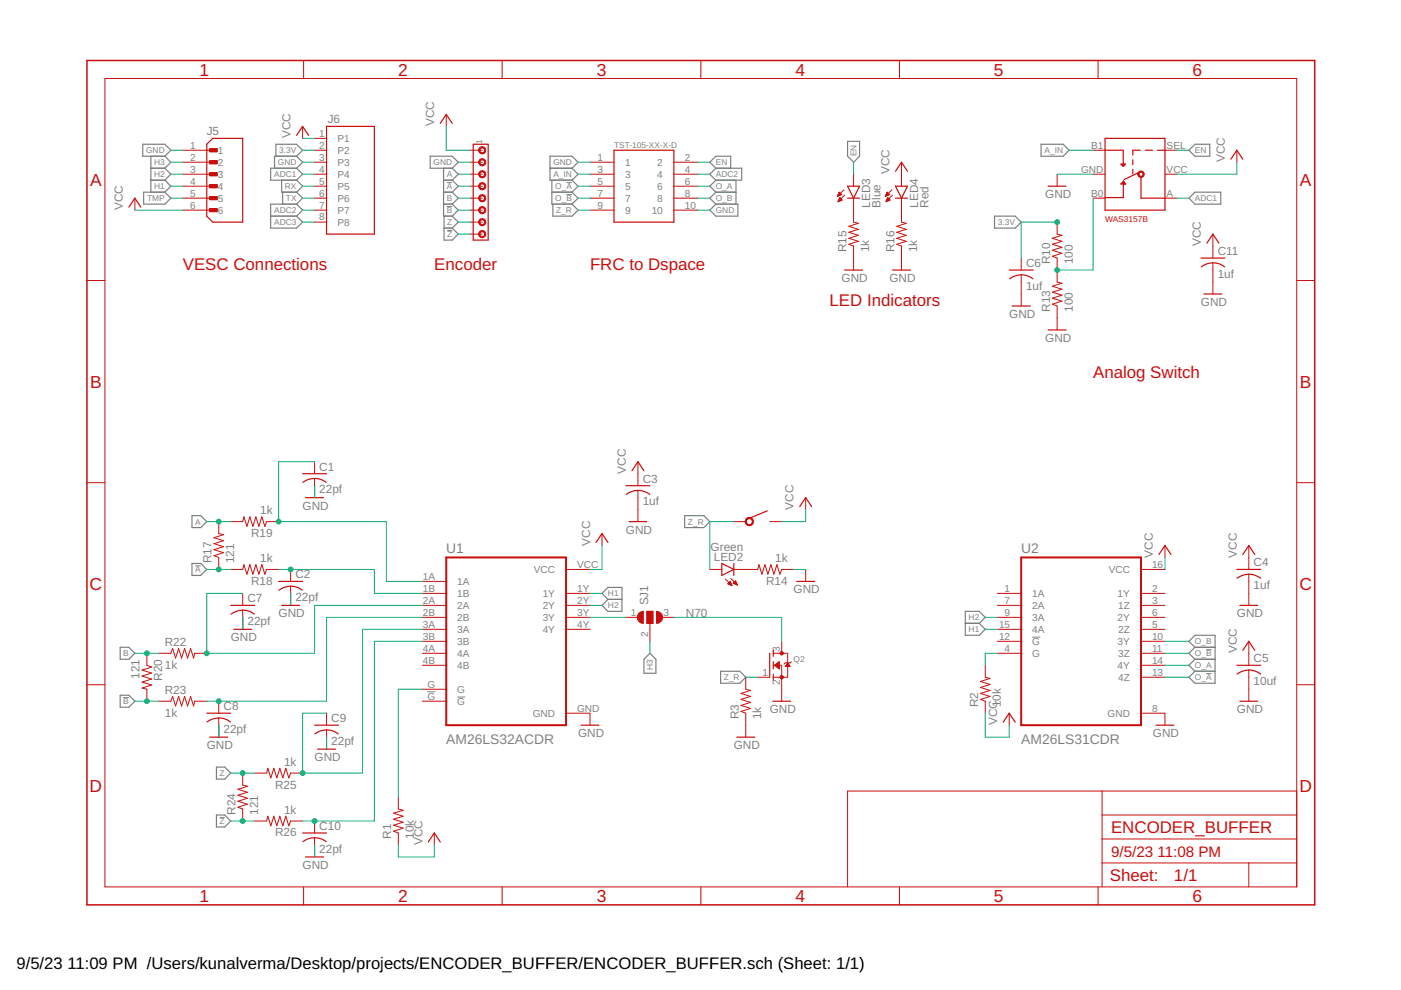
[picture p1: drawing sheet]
<svg xmlns="http://www.w3.org/2000/svg" width="297mm" height="210mm" viewBox="0 0 297 210" stroke-linecap="round" stroke-linejoin="round" font-family="sans-serif">
<g fill="none" stroke="#808080" stroke-width=".21">
<path d="M94.7 38.7h1.2M120.1 38.7h1.2M94.7 43.8h1.2M94.8 48.9h1.1M120.1 41.3h1.2M41.4 120h1.2M218.9 135.1h1.6M255.7 137.8h1.2M26.1 147.9h1.2M90.6 146.7h1.7M97 147.8h1.6M255.7 142.8h1.2"/>
<path d="M46.6 173.3h1"/>
</g>
<g fill="none" stroke="#808080" stroke-width=".25">
<path d="M30.3 30.6h4.6l1.3 1.3-1.3 1.2h-4.6zM32 38.2h2.9M32 35.7h2.9M32 33.1v7.6M34.9 33.1l1.3 1.3-1.3 1.3M34.9 35.7l1.3 1.2-1.3 1.3M34.9 38.2l1.3 1.3-1.3 1.2M58.5 33.1v-2.5h4.4l1.3 1.3-1.3 1.2M59.7 38.2v2.5h3.2M62.9 35.7h-5.5v2.5h5.5M62.9 33.1l1.3 1.3-1.3 1.3M62.9 33.1h-4.7v2.6"/>
<path d="M62.9 35.7l1.3 1.2-1.3 1.3M62.9 38.2l1.3 1.3-1.3 1.2M91.2 33.1h4.7l1.3 1.3-1.3 1.3h-4.7zM94 38.2h1.9M94 35.7v10.1h1.9M95.9 38.2l1.3 1.3-1.3 1.2M95.9 35.7l1.3 1.2-1.3 1.3M116.6 35.7h4.7M117 38.2v5.1h4.3M121.3 35.7l1.3-1.3-1.3-1.3h-4.7v5.1h4.7M121.3 38.2l1.3 1.3-1.3 1.2M121.3 35.7l1.3 1.2-1.3 1.3"/>
<path d="M151.8 35.7h5.4v2.5h-5.4M151.8 35.7l-1.3-1.3 1.3-1.3h3.1v2.6M151.8 38.2l-1.3 1.3 1.3 1.2M151.8 35.7l-1.3 1.2 1.3 1.3M156 38.2v5.1M179.7 30h2.5v3.1l-1.2 1.3-1.3-1.3zM220.7 30.6h4.7l1.3 1.3-1.3 1.2h-4.7zM252.1 31.9l1.2-1.3h3.2v2.5h-3.2zM30.5 40.7h4.4l1.3 1.3-1.3 1.3h-4.4zM57.4 45.8h5.5M59.9 40.7v2.6M62.9 43.3h-5.5v5.1h5.5l1.3-1.3-1.3-1.3"/>
<path d="M62.9 40.7l1.3 1.3-1.3 1.3M62.9 43.3l1.3 1.3-1.3 1.2M94 40.7h1.9M94 43.3h1.9M94.1 48.4h1.8M94.1 45.8v5.1h1.8l1.3-1.3-1.3-1.2M95.9 45.8l1.3 1.3-1.3 1.3M95.9 40.7l1.3 1.3-1.3 1.3M95.9 43.3l1.3 1.3-1.3 1.2M117 40.7h4.3M117.2 43.3v2.5h4.1l1.3-1.2-1.3-1.3M121.3 40.7l1.3 1.3-1.3 1.3"/>
<path d="M150.5 44.6l1.3-1.3h4.6v2.5h-4.6zM151.8 40.7h4.2M151.8 40.7l-1.3 1.3 1.3 1.3M210.9 45.8h4.3l1.3 1.3-1.3 1.3h-4.3zM253.3 40.7h5.5v2.6h-5.5l-1.2-1.3zM40.7 119.5h1.9l1.2 1.2-1.2 1.3h-1.9zM40.7 109.3h1.9l1.2 1.3-1.2 1.3h-1.9zM145.2 109.3h4l1.3 1.3-1.3 1.3h-4zM25.5 137.2h1.8l1.3 1.3-1.3 1.3h-1.8zM127.6 125.8l1.3-1.3h3v5.1h-3l-1.3-1.2 1.3-1.3zM128.9 127.1h3M137.8 138.5l1.3 1.3v2.9h-2.6v-2.9z"/>
<path d="M204.7 129.6h2.9l1.3 1.3-1.3 1.3 1.3 1.2-1.3 1.3h-2.9zM204.7 132.2h2.9M253.3 139.8h4.3M253.3 137.2h4.3M253.3 139.8l-1.2 1.3 1.2 1.2M253.3 137.2l-1.2-1.2 1.2-1.3h4.3v10.2h-4.3l-1.2-1.3 1.2-1.3M253.3 137.2l-1.2 1.3 1.2 1.3M25.5 147.4h1.8l1.3 1.3-1.3 1.2h-1.8zM152.8 142.3h4l1.3 1.3-1.3 1.3h-4zM253.3 142.3h4.3M45.9 162.6h1.7l1.3 1.3-1.3 1.3h-1.7zM45.9 172.8h1.7l1.3 1.3-1.3 1.2h-1.7z"/>
</g>
<path d="M94.6 118.2h25.4v35.6h-25.4zM216.5 118.2h25.4v35.6h-25.4z" fill="none" stroke="#c90d0c" stroke-width=".42"/>
<g fill="none" stroke="#c90d0c" stroke-width=".21">
<path d="M22.2 16.6h252.7v171.4h-252.7zM64.4 12.8v3.8M106.5 12.8v3.8M148.6 12.8v3.8M190.7 12.8v3.8M232.8 12.8v3.8M38.8 31.9h5M38.8 34.4h5M38.8 36.9h5M38.8 39.5h5M64.2 26.8v2.5M66.7 31.9h2.5"/>
<path d="M66.7 34.4h2.5M66.7 36.9h2.5M66.7 39.5h2.5M66.7 29.3h2.5M94.6 24.3v2.5M99.7 31.9h2.5M99.7 34.4h2.5M99.7 36.9h2.5M99.7 39.5h2.5M125.1 34.4h5.1M125.1 36.9h5.1M125.1 39.5h5.1"/>
<path d="M142.9 34.4h5.1M142.9 36.9h5.1M142.9 39.5h5.1M181 36.9v2.6M191.1 34.4v5.1M224.1 36.9v2.6M231.8 31.9h2.5M231.8 36.9h2.5M247 31.9h2.5M247 36.9h2.5M262.2 31.9v2.5M18.4 59.5h3.8"/>
<path d="M28.6 42v2.6M38.8 42h5M38.8 44.6h5M66.7 42h2.5M66.7 44.6h2.5M66.7 47.1h2.5M99.7 42h2.5M99.7 44.6h2.5M99.7 47.1h2.5M99.7 49.6h2.5M125.1 42h5.1M125.1 44.6h5.1"/>
<path d="M142.9 42h5.1M142.9 44.6h5.1M177.6 41.6h.1M177.6 41.5h.3M177.7 41.3h.5M177.7 41.2h.7M177.7 42.7h.2M177.8 42.5h.4M177.8 41.1h.5M177.8 41h.3M177.8 42.4h.7M177.9 40.9h.1"/>
<path d="M177.9 42.3h.6M177.9 42.2h.4M178 42.1h.2M178 42h.1M178.1 41.9l.5 .5-.9 .4zM178.4 41.3l-.5-.6-.4 .9M178.4 41.3l-.9 .3M178.9 40.2l-1.4 1.4M179.1 41.4l-1.4 1.4M181 42v5.1l1 .2-2 .7 2 .6-2 .7 2 .6-2 .6 2 .7-2 .6 1 .4v5.1M187.7 41.6h.1M187.8 41.5h.3"/>
<path d="M187.8 41.3h.6M187.9 41.2h.7M187.9 42.7h.2M187.9 42.5h.5M187.9 41.1h.5M188 41h.3M188 42.4h.7M188 40.9h.2M188 42.3h.6M188.1 42.2h.4M188.1 40.7l.5 .6-.9 .3zM188.1 42.1h.3"/>
<path d="M188.2 42h.1M188.2 41.9l.5 .5-.9 .4zM189.1 40.2l-1.4 1.4M189.2 41.4l-1.4 1.4M191.1 42v5.1l1.1 .2-2.1 .7 2.1 .6-2.1 .7 2.1 .6-2.1 .6 2.1 .7-2.1 .6 1 .4v5.1M216.5 54.7v2.6M216.5 58.3v6.6M224.1 47.1v2.5l1 .3-2 .6 2 .7-2 .6 2 .6-2 .7 2 .6-2 .6 1 .4v5.1l1 .2-2 .7 2 .6-2 .7 2 .6-2 .6 2 .7-2 .6 1 .4v5.1M231.8 42h2.5M247 42h2.5M257.2 49.6v5.1M257.2 55.7v6.6"/>
<path d="M274.9 59.5h3.8M66.7 97.9v2.5M135.3 97.9v5.1M18.4 102.3h3.8M46.4 110.6v2.5l1 .3-2 .6 2 .6-2 .7 2 .6-2 .6 2 .7-2 .6 1 .4v2.5M48.9 110.6h2.6l.2-1 .6 2 .7-2 .6 2 .7-2 .6 2 .6-2 .7 2 .3-1h2.6M66.7 101.5v4M127.6 113.1v2.6M135.3 104v6.6M155.6 110.6h2.5M163.2 110.6h2.5M170.8 105.5v2.6"/>
<path d="M247 115.7v2.5M264.8 115.7v5M274.9 102.3h3.8M31.1 138.5v2.6l1.1 .3-2.1 .7 2.1 .6-2.1 .6 2.1 .7-2.1 .6 2.1 .6-2.1 .7 1 .2v2.6M33.7 138.5h2.5l.4-1 .6 2 .7-2 .6 2 .6-2 .7 2 .6-2 .6 2 .3-1h2.5M48.9 120.7h2.6l.2-1 .6 2.1 .7-2.1 .6 2.1 .7-2.1 .6 2.1 .6-2.1 .7 2.1 .3-1.1h2.6M51.5 125.8v2.6M51.5 129.4v4M61.6 120.7v2.6M61.6 124.3v4.1M89.5 123.3h5.1M89.5 125.8h5.1"/>
<path d="M89.5 128.4h5.1M89.5 130.9h5.1M89.5 133.4h5.1M89.5 136h5.1M89.5 138.5h5.1M120 120.7h5.1M120 125.8h5.1M120 128.4h5.1M120 130.9h5.1M120 133.4h5.1M132.7 130.9h2.6M137.2 129.6h1.2v2.6h-1.2z"/>
<path d="M137.8 132.2v3.8M140.3 130.9h2.6M150.5 120.7h2.5M153.8 122.8l1.4 1.4M154.3 123.8l.5-.5 .4 .9zM154.4 123.7h.6M154.4 123.8h.6M154.5 123.6h.4M154.6 123.5h.3M154.7 124h.4M154.7 123.4h.1M154.9 122.6l1.4 1.4"/>
<path d="M155 124.1h.2M155.4 123.7l.6-.6 .3 .9zM155.5 123.6h.6M155.6 120.7h5.1l.2-1 .6 2.1 .7-2.1 .6 2.1 .6-2.1 .7 2.1 .6-2.1 .7 2.1 .3-1.1h2.6M155.6 123.7h.6M155.6 123.5h.5M155.7 123.4h.3M155.9 123.8h.4M155.9 123.2h.1M156.1 124h.2M164 138.5h3v5.1h-3M165.7 136v2.5"/>
<path d="M170.8 120.7v2.6M211.4 125.8h5.1M211.4 128.4h5.1M211.4 130.9h5.1M211.4 133.4h5.1M211.4 136h5.1M211.4 138.5h5.1M241.9 120.7h5.1M241.9 125.8h5.1M241.9 128.4h5.1M241.9 130.9h5.1M241.9 133.4h5.1"/>
<path d="M241.9 136h5.1M241.9 138.5h5.1M264.8 121.8v6.6M264.8 136v5.1M18.4 145.2h3.8M33.7 148.7h2.5l.4-1 .6 2 .7-2 .6 2 .6-2 .7 2 .6-2 .6 2 .3-1h2.5M46.4 148.7v2.5M46.4 152.2v4.1M69.2 151.2v2.6M69.2 154.8v4M89.5 148.7h5.1M89.5 146.1h5.1"/>
<path d="M89.5 141.1h5.1M120 151.2h5.1v2.6M158.1 143.6v2.5l1 .3-2 .6 2 .7-2 .6 2 .6-2 .7 2 .6-2 .6 1 .4v5.1M160.7 143.6h2.5M164 141.1h1.7v7.6M164.2 141.1l1-.8v1.5zM164.3 141.1h.9M164.3 141h.9M164.4 141.2h.8M164.5 140.8h.7M164.6 141.3h.6M164.7 140.7h.5"/>
<path d="M164.7 141.5h.5M164.8 140.6h.4M164.9 141.6h.3M165 140.5h.2M165.1 141.7h.1M165.1 140.4h.1M165.2 141.8h.1M166.6 141.2h.8M166.6 141.1h.8M166.7 141h.6M166.8 140.8h.4M166.9 140.7h.2"/>
<path d="M167 140.6h.1M167 140.5l.5 .8h-1zM167.8 140.3l-.3 .2h-1l-.3 .3M208.9 141.1v2.5l1 .2-2 .7 2 .6-2 .7 2 .6-2 .6 2 .7-2 .6 1 .4v2.5M214 151.2v2.6M241.9 151.2h5.1v2.6M241.9 141.1h5.1M241.9 143.6h5.1M264.8 142.1v6.6M274.9 145.2h3.8M51.5 163.9v2.6l1 .2-2.1 .6 2.1 .7-2.1 .6 2.1 .6-2.1 .7 2.1 .6-2.1 .7 1.1 .3v2.6M54 163.9h2.5l.3-1 .6 2 .7-2 .6 2 .6-2 .7 2 .6-2 .6 2 .4-1h2.6"/>
<path d="M54 174.1h2.5l.3-1 .6 2 .7-2 .6 2 .6-2 .7 2 .6-2 .6 2 .4-1h2.6M66.7 174.1v2.5M66.7 177.6v4.1M84.5 169v2.5l1 .3-2.1 .6 2.1 .7-2.1 .6 2.1 .6-2.1 .7 2.1 .6-2.1 .6 1.1 .4v2.6M92.1 176.6v2.6M233.7 167.7v20.3M233.7 177.9h41.2M233.7 172.8h41.2M274.9 167.7h-95.2v20.3M64.4 188v3.9M106.5 188v3.9M148.6 188v3.9"/>
<path d="M190.7 188v3.9M232.8 188v3.9M233.7 183h41.2M264.8 183v5"/>
</g>
<g fill="none" stroke="#c90d0c" stroke-width=".25">
<path d="M43.8 30.6l1.3-1.3h6.4v17.8h-6.4l-1.3-1.3zM43.8 31.9h1.9M43.8 34.4h1.9M43.8 36.9h1.9M43.8 39.5h1.9M62.9 28.7l1.3-1.9 1.2 1.9M69.2 26.8h10.2v22.8h-10.2zM93.3 26.2l1.3-1.9 1.3 1.9M100.3 30.6h3.2v20.3h-3.2zM130.2 31.9h12.7v15.2h-12.7zM179.7 39.5h2.5l-1.2 2.5zM189.9 39.5h2.5l-1.3 2.5z"/>
<path d="M189.9 36.3l1.2-1.9 1.3 1.9M222.2 39.5h3.8M234.3 29.3h12.7v15.3h-12.7zM234.3 31.9h3.8v2.9h.5l-.5 .5-.5-.5h.6l-.1 .1 .2 .1M237.9 38.9l.4-.1-.1-.1-.1 .2 .5 .1M238.2 39v2.9h-3.9M238.2 38.4l.5 .6h-1zM240.2 33.9v1M240.2 35.9v1M241.7 36.4l-3.3 1.7M241.8 31.9h-1.6v1M241.9 37.5v4.5h5.1"/>
<path d="M241.9 37.5h.1M242.8 31.9h1.6M245.4 31.9h1.6M261 33.8l1.2-1.9 1.3 1.9M27.3 43.9l1.3-1.9 1.3 1.9M43.8 42h1.9M43.8 44.6h1.9M179.1 57.3h3.8M179.7 42h2.5M189.2 57.3h3.8M189.9 42h2.5M214 57.3h5.1"/>
<path d="M214.1 59.1a4 4 0 0 1 4.9 0M254.6 54.7h5.1M254.7 56.6a4 4 0 0 1 5 0M255.9 51.5l1.3-1.9 1.2 1.9M214.6 64.9h3.8M222.2 70h3.8M255.2 62.3h3.9M134 99.8l1.3-1.9 1.2 1.9M64.2 100.4h5M64.2 102.3a4 4 0 0 1 5 0M64.8 105.5h3.8M126.4 115l1.2-1.9 1.3 1.9"/>
<path d="M132.7 103h5.1M132.8 104.8a4 4 0 0 1 5 0M133.3 110.6h3.9M153 119.5l2.6 1.2-2.6 1.3zM155.6 119.5v2.5M162.7 108.3l-4.3 1.8M169.5 107.4l1.3-1.9 1.3 1.9M245.7 117.6l1.3-1.9 1.3 1.9M263.5 117.6l1.3-1.9 1.2 1.9M48.9 128.4h5.1M49 130.2a4 4 0 0 1 4.9 0M49.6 133.4h3.8"/>
<path d="M59.1 123.3h5.1M59.1 125.1a4 4 0 0 1 5 0M59.7 128.4h3.8M163.2 138.5v5.1M164 137.9v1.2M168.9 123.3h3.8M262.2 120.7h5.1M262.3 122.6a4.1 4.1 0 0 1 5 0M262.9 128.4h3.8M263.5 137.9l1.3-1.9 1.2 1.9M43.8 151.2h5.1M43.9 153.1a4 4 0 0 1 5 0"/>
<path d="M44.5 156.3h3.8M66.7 153.8h5.1M66.8 155.6a4 4 0 0 1 4.9 0M67.3 158.8h3.8M123.2 153.8h3.8M156.2 156.3h3.8M163.8 148.7h3.8M164 140.3v1.5M164 143v1.2M212.7 153.1l1.3-1.9 1.2 1.9M245.1 153.8h3.8M262.2 141.1h5.1"/>
<path d="M262.3 142.9a4 4 0 0 1 5 0M262.9 148.7h3.8M64.2 176.6h5M64.2 178.5a4 4 0 0 1 5 0M90.8 178.5l1.3-1.9 1.2 1.9M64.8 181.7h3.8"/>
</g>
<path d="M18.4 12.8h260.3v179.1h-260.3z" fill="none" stroke="#c90d0c" stroke-width=".32"/>
<g fill="#c90d0c" stroke="#c90d0c" stroke-width=".21">
<path d="M44.5 31.5h1.5v.7h-1.5z"/>
<path d="M44.5 34.1h1.5v.6h-1.5z"/>
<path d="M44.5 36.6h1.5v.7h-1.5z"/>
<path d="M44.5 39.2h1.5v.6h-1.5z"/>
<path d="M44.5 41.7h1.5v.6h-1.5z"/>
<path d="M44.5 44.2h1.5v.7h-1.5z"/>
<path d="M137.2 129.6h1.2v2.6h-1.2z"/>
</g>
<g fill="#c90d0c" stroke="#c90d0c" stroke-width=".21">
<path d="M101.7 31.4a.76 .76 0 0 1 1.2 .1 .76 .76 0 0 1-.5 1.1 .76 .76 0 0 1-.9-.7h.2a.51 .51 0 0 1 .7-.5 .51 .51 0 0 1 .2 .8 .51 .51 0 0 1-.8-.2l-.1-.1h-.2z" fill-rule="evenodd"/>
<path d="M101.7 33.9a.76 .76 0 0 1 1.2 .1 .76 .76 0 0 1-.5 1.1 .76 .76 0 0 1-.9-.7h.2a.51 .51 0 0 1 .7-.5 .51 .51 0 0 1 .2 .8 .51 .51 0 0 1-.8-.1l-.1-.2h-.2z" fill-rule="evenodd"/>
<path d="M101.7 36.4a.76 .76 0 0 1 1.2 .1 .76 .76 0 0 1-.5 1.2 .76 .76 0 0 1-.9-.8h.2a.51 .51 0 0 1 .7-.5 .51 .51 0 0 1 .2 .9 .51 .51 0 0 1-.8-.2l-.1-.2h-.2z" fill-rule="evenodd"/>
<path d="M101.7 39a.76 .76 0 0 1 1.2 .1 .76 .76 0 0 1-.5 1.1 .76 .76 0 0 1-.9-.7h.2a.51 .51 0 0 1 .7-.5 .51 .51 0 0 1 .2 .8 .51 .51 0 0 1-.8-.1l-.1-.2h-.2z" fill-rule="evenodd"/>
<path d="M101.7 41.5a.76 .76 0 0 1 1.2 .1 .76 .76 0 0 1-.5 1.2 .76 .76 0 0 1-.9-.8h.2a.51 .51 0 0 1 .7-.5 .51 .51 0 0 1 .2 .9 .51 .51 0 0 1-.8-.2l-.1-.2h-.2z" fill-rule="evenodd"/>
<path d="M101.7 44.1a.76 .76 0 0 1 1.2 .1 .76 .76 0 0 1-.5 1.1 .76 .76 0 0 1-.9-.7h.2a.51 .51 0 0 1 .7-.5 .51 .51 0 0 1 .2 .8 .51 .51 0 0 1-.8-.2l-.1-.1h-.2z" fill-rule="evenodd"/>
<path d="M101.7 46.6a.76 .76 0 0 1 1.2 .1 .76 .76 0 0 1-.5 1.1 .76 .76 0 0 1-.9-.7h.2a.51 .51 0 0 1 .7-.5 .51 .51 0 0 1 .2 .8 .51 .51 0 0 1-.8-.1l-.1-.2h-.2z" fill-rule="evenodd"/>
<path d="M101.7 49.1a.76 .76 0 0 1 1.2 .1 .76 .76 0 0 1-.5 1.2 .76 .76 0 0 1-.9-.8h.2a.51 .51 0 0 1 .7-.5 .51 .51 0 0 1 .2 .8 .51 .51 0 0 1-.8-.1l-.1-.2h-.2z" fill-rule="evenodd"/>
<path d="M241.4 36.5a.68 .68 0 0 1 1.1 .1 .68 .68 0 0 1-.4 1 .68 .68 0 0 1-.9-.7h.3a.43 .43 0 0 1 .6-.3 .43 .43 0 0 1 .1 .7 .43 .43 0 0 1-.7-.2v-.2h-.3z" fill-rule="evenodd"/>
<path d="M158.2 110a.88 .88 0 0 1 1.4 .1 .88 .88 0 0 1-.5 1.3 .88 .88 0 0 1-1.1-.8h.2a.63 .63 0 0 1 1-.5 .63 .63 0 0 1 .1 1 .63 .63 0 0 1-1-.3l-.1-.2h-.2z" fill-rule="evenodd"/>
<path d="M139.2 129.6a1.27 1.27 0 0 1 1.3 1.3 1.27 1.27 0 0 1-1.3 1.3z" fill-rule="evenodd"/>
<path d="M135.4 130l1-.4v2.6a1.27 1.27 0 0 1-1.2-.8 1.27 1.27 0 0 1 .2-1.4z" fill-rule="evenodd"/>
<circle cx="165.7" cy="143.6" r=".36"/>
<circle cx="165.7" cy="138.5" r=".36"/>
</g>
<g fill="none" stroke="#0dab76" stroke-width=".21">
<path d="M36.2 39.5h2.6M36.2 36.9h2.6M36.2 34.4h2.6M36.2 31.9h2.6M64.2 39.5h2.5M64.2 36.9h2.5M64.2 34.4h2.5M64.2 31.9h2.5M64.2 29.3h2.5M94.6 26.8v5.1h5.1M97.2 39.5h2.5M97.2 36.9h2.5"/>
<path d="M97.2 34.4h2.5M122.6 39.5h2.5M122.6 36.9h2.5M122.6 34.4h2.5M148 39.5h2.5M148 36.9h2.5M148 34.4h2.5M181 34.4v2.5M224.1 36.9h7.7M226.7 31.9h5.1M249.5 31.9h2.6M262.2 34.4v2.5h-12.7"/>
<path d="M28.6 44.6h10.2M36.2 42h2.6M64.2 44.6h2.5M64.2 47.1h2.5M64.2 42h2.5M97.2 44.6h2.5M97.2 47.1h2.5M97.2 49.6h2.5M97.2 42h2.5M122.6 44.6h2.5M122.6 42h2.5M148 44.6h2.5"/>
<path d="M148 42h2.5M224.1 47.1h-7.6v7.6M231.8 42v15.3h-7.7M249.5 42h2.6M66.7 97.9h-7.6v12.7h22.8v12.7h7.6M43.8 110.6h5.1M66.7 103v2.5M127.6 115.7v5h-2.5M155.6 110.6h-5.1v10.1M170.8 108.1v2.5h-5.1M247 118.2v2.5M28.6 138.5h5.1"/>
<path d="M43.8 120.7h5.1M51.5 125.8h-7.7v12.7h22.9v-10.1h22.8M51.5 130.9v2.5M59.1 120.7h20.3v5.1h10.1M61.6 125.8v2.6M89.5 136h-10.1v38.1h-15.2M89.5 130.9h-20.3v17.8h-25.4M89.5 133.4h-12.6v30.5h-12.7v-12.7h5M125.1 125.8h2.5M125.1 130.9h7.6M125.1 128.4h2.5M137.8 136v2.5"/>
<path d="M142.9 130.9h22.8v5.1M168.3 120.7h2.5M208.9 130.9h2.5M208.9 133.4h2.5M211.4 138.5h-2.5v2.6M247 138.5h5.1M247 136h5.1M28.6 148.7h5.1M46.4 153.8v2.5M69.2 156.3v2.5M89.5 146.1h-5v22.9M158.1 143.6h2.6"/>
<path d="M208.9 151.2v5.1h5.1v-2.5M247 141.1h5.1M247 143.6h5.1M48.9 163.9h5.1M48.9 174.1h5.1M66.7 179.2v2.5M84.5 179.2v2.5h7.6v-2.5"/>
</g>
<g fill="#0dab76" stroke="#0dab76" stroke-width=".21">
<circle cx="59.1" cy="110.6" r=".51"/>
<circle cx="61.6" cy="120.7" r=".51"/>
<circle cx="46.4" cy="120.7" r=".51"/>
<circle cx="46.4" cy="110.6" r=".51"/>
<circle cx="46.4" cy="148.7" r=".51"/>
<circle cx="43.8" cy="138.5" r=".51"/>
<circle cx="51.5" cy="163.9" r=".51"/>
<circle cx="51.5" cy="174.1" r=".51"/>
<circle cx="31.1" cy="138.5" r=".51"/>
<circle cx="31.1" cy="148.7" r=".51"/>
<circle cx="64.2" cy="163.9" r=".51"/>
<circle cx="66.7" cy="174.1" r=".51"/>
<circle cx="224.1" cy="47.1" r=".51"/>
<circle cx="224.1" cy="57.3" r=".51"/>
</g>
<g font-size="3.7" fill="#c90d0c">
<text x="42.3" y="16">1</text>
<text x="84.4" y="16">2</text>
<text x="126.5" y="16">3</text>
<text x="168.6" y="16">4</text>
<text x="210.7" y="16">5</text>
<text x="252.9" y="16">6</text>
<text x="19.1" y="39.3">A</text>
<text x="275.6" y="39.3">A</text>
<text x="19.1" y="82.2">B</text>
<text x="275.6" y="82.2">B</text>
<text x="19" y="125">C</text>
<text x="275.5" y="125">C</text>
<text x="19" y="167.9">D</text>
<text x="275.5" y="167.9">D</text>
<text x="42.3" y="191.2">1</text>
<text x="84.4" y="191.2">2</text>
<text x="126.5" y="191.2">3</text>
<text x="168.6" y="191.2">4</text>
<text x="210.7" y="191.2">5</text>
<text x="252.9" y="191.2">6</text>
</g>
<g font-size="3.6" fill="#c90d0c">
<text x="38.8" y="57.3">VESC Connections</text>
<text x="92.1" y="57.3">Encoder</text>
<text x="125.1" y="57.3">FRC to Dspace</text>
<text x="175.9" y="64.9">LED Indicators</text>
<text x="231.8" y="80.1">Analog Switch</text>
<text x="235.6" y="176.6">ENCODER_BUFFER</text>
<text x="235.3" y="186.9">Sheet:</text>
<text x="248.9" y="186.8">1/1</text>
</g>
<g font-size="3.5">
<text x="3.5" y="205.4">9/5/23</text>
<text x="14.3" y="205.4">11:09 PM /Users/kunalverma/Desktop/projects/ENCODER_BUFFER/ENCODER_BUFFER.sch (Sheet: 1/1)</text>
</g>
<g font-size="3.2" fill="#c90d0c">
<text x="235.6" y="181.7">9/5/23</text>
<text x="245.4" y="181.7">11:08 PM</text>
</g>
<g font-size="2.9" fill="#808080">
<text x="94.6" y="117.2">U1</text>
<text x="216.5" y="117.2">U2</text>
<text x="94.6" y="157.8">AM26LS32ACDR</text>
<text x="216.5" y="157.8">AM26LS31CDR</text>
</g>
<g font-size="2.5" fill="#808080">
<text x="43.8" y="28.6">J5</text>
<text x="61.6" y="29.3" transform="rotate(-90 61.6 29.3)">VCC</text>
<text x="69.5" y="26">J6</text>
<text x="92.1" y="26.8" transform="rotate(-90 92.1 26.8)">VCC</text>
<text x="259.7" y="34.4" transform="rotate(-90 259.7 34.4)">VCC</text>
<text x="188.6" y="36.9" transform="rotate(-90 188.6 36.9)">VCC</text>
<text x="26.1" y="44.6" transform="rotate(-90 26.1 44.6)">VCC</text>
<text x="184.5" y="44.1" transform="rotate(-90 184.5 44.1)">LED3</text>
<text x="186.7" y="44.1" transform="rotate(-90 186.7 44.1)">Blue</text>
<text x="194.7" y="44.1" transform="rotate(-90 194.7 44.1)">LED4</text>
<text x="196.8" y="44.1" transform="rotate(-90 196.8 44.1)">Red</text>
<text x="221.6" y="42">GND</text>
<text x="179.5" y="53.5" transform="rotate(-90 179.5 53.5)">R15</text>
<text x="184.3" y="53.5" transform="rotate(-90 184.3 53.5)">1k</text>
<text x="189.6" y="53.5" transform="rotate(-90 189.6 53.5)">R16</text>
<text x="194.4" y="53.5" transform="rotate(-90 194.4 53.5)">1k</text>
<text x="254.6" y="52.2" transform="rotate(-90 254.6 52.2)">VCC</text>
<text x="178.4" y="59.8">GND</text>
<text x="188.6" y="59.8">GND</text>
<text x="217.5" y="56.6">C6</text>
<text x="222.6" y="56" transform="rotate(-90 222.6 56)">R10</text>
<text x="227.4" y="56" transform="rotate(-90 227.4 56)">100</text>
<text x="258.2" y="58.9">1uf</text>
<text x="258.2" y="54.1">C11</text>
<text x="217.5" y="61.4">1uf</text>
<text x="254.6" y="64.9">GND</text>
<text x="214" y="67.4">GND</text>
<text x="222.6" y="66.1" transform="rotate(-90 222.6 66.1)">R13</text>
<text x="227.4" y="66.1" transform="rotate(-90 227.4 66.1)">100</text>
<text x="221.6" y="72.5">GND</text>
<text x="67.7" y="99.8">C1</text>
<text x="132.7" y="100.4" transform="rotate(-90 132.7 100.4)">VCC</text>
<text x="67.7" y="104.6">22pf</text>
<text x="136.3" y="107.2">1uf</text>
<text x="136.3" y="102.3">C3</text>
<text x="53.2" y="113.9">R19</text>
<text x="55.2" y="109.1">1k</text>
<text x="64.1" y="108">GND</text>
<text x="132.7" y="113.1">GND</text>
<text x="168.3" y="108" transform="rotate(-90 168.3 108)">VCC</text>
<text x="44.9" y="119.5" transform="rotate(-90 44.9 119.5)">R17</text>
<text x="49.7" y="119.5" transform="rotate(-90 49.7 119.5)">121</text>
<text x="55.2" y="119.2">1k</text>
<text x="125.1" y="115.7" transform="rotate(-90 125.1 115.7)">VCC</text>
<text x="150.7" y="116.8">Green</text>
<text x="151.4" y="119">LED2</text>
<text x="164.4" y="119.2">1k</text>
<text x="244.5" y="118.2" transform="rotate(-90 244.5 118.2)">VCC</text>
<text x="262.2" y="118.2" transform="rotate(-90 262.2 118.2)">VCC</text>
<text x="53.2" y="124">R18</text>
<text x="62.6" y="122.6">C2</text>
<text x="162.4" y="124">R14</text>
<text x="168.3" y="125.8">GND</text>
<text x="265.8" y="124.9">1uf</text>
<text x="265.8" y="120.1">C4</text>
<text x="52.5" y="127.7">C7</text>
<text x="59.1" y="130.9">GND</text>
<text x="62.6" y="127.5">22pf</text>
<text x="137.4" y="128.4" transform="rotate(-90 137.4 128.4)">SJ1</text>
<text x="145.4" y="130.9">N70</text>
<text x="262.2" y="130.9">GND</text>
<text x="34.9" y="137">R22</text>
<text x="48.9" y="136">GND</text>
<text x="52.5" y="132.6">22pf</text>
<text x="29.6" y="144" transform="rotate(-90 29.6 144)">121</text>
<text x="34.9" y="141.8">1k</text>
<text x="262.2" y="138.5" transform="rotate(-90 262.2 138.5)">VCC</text>
<text x="265.8" y="140.4">C5</text>
<text x="34.4" y="144.4" transform="rotate(-90 34.4 144.4)">R20</text>
<text x="34.9" y="147.2">R23</text>
<text x="207.4" y="149.9" transform="rotate(-90 207.4 149.9)">R2</text>
<text x="212.2" y="149.9" transform="rotate(-90 212.2 149.9)">10k</text>
<text x="265.8" y="145.2">10uf</text>
<text x="34.9" y="152">1k</text>
<text x="47.4" y="155.4">22pf</text>
<text x="47.4" y="150.6">C8</text>
<text x="70.2" y="153.1">C9</text>
<text x="156.6" y="152.5" transform="rotate(-90 156.6 152.5)">R3</text>
<text x="161.4" y="152.5" transform="rotate(-90 161.4 152.5)">1k</text>
<text x="163.2" y="151.2">GND</text>
<text x="211.4" y="153.8" transform="rotate(-90 211.4 153.8)">VCC</text>
<text x="262.2" y="151.2">GND</text>
<text x="43.8" y="158.8">GND</text>
<text x="66.7" y="161.4">GND</text>
<text x="70.2" y="157.9">22pf</text>
<text x="122.6" y="156.3">GND</text>
<text x="155.6" y="158.8">GND</text>
<text x="244.5" y="156.3">GND</text>
<text x="58.3" y="167.2">R25</text>
<text x="60.2" y="162.4">1k</text>
<text x="50" y="172.8" transform="rotate(-90 50 172.8)">R24</text>
<text x="54.8" y="172.8" transform="rotate(-90 54.8 172.8)">121</text>
<text x="60.2" y="172.5">1k</text>
<text x="58.3" y="177.3">R26</text>
<text x="67.7" y="176">C10</text>
<text x="83" y="177.9" transform="rotate(-90 83 177.9)">R1</text>
<text x="87.8" y="177.9" transform="rotate(-90 87.8 177.9)">10k</text>
<text x="89.5" y="179.1" transform="rotate(-90 89.5 179.1)">VCC</text>
<text x="64.1" y="184.2">GND</text>
<text x="67.7" y="180.8">22pf</text>
</g>
<g font-size="2.1" fill="#808080">
<text x="67.7" y="29">1</text>
<text x="40.3" y="31.5">1</text>
<text x="40.3" y="34">2</text>
<text x="46.2" y="32.6">1</text>
<text x="46.2" y="35.2">2</text>
<text x="67.7" y="31.5">2</text>
<text x="67.7" y="34">3</text>
<text x="71.6" y="30.1">P1</text>
<text x="71.6" y="32.6">P2</text>
<text x="71.6" y="35.2">P3</text>
<text x="126.7" y="34">1</text>
<text x="132.5" y="35.2">1</text>
<text x="139.4" y="35.2">2</text>
<text x="145.2" y="34">2</text>
<text x="231.3" y="31.5">B1</text>
<text x="247.4" y="31.5">SEL</text>
<text x="40.3" y="36.6">3</text>
<text x="40.3" y="39.1">4</text>
<text x="40.3" y="41.7">5</text>
<text x="46.2" y="37.7">3</text>
<text x="46.2" y="40.2">4</text>
<text x="67.7" y="36.6">4</text>
<text x="67.7" y="39.1">5</text>
<text x="67.7" y="41.7">6</text>
<text x="71.6" y="37.7">P4</text>
<text x="71.6" y="40.2">P5</text>
<text x="126.7" y="36.6">3</text>
<text x="126.7" y="39.1">5</text>
<text x="126.7" y="41.7">7</text>
<text x="132.5" y="37.7">3</text>
<text x="132.5" y="40.2">5</text>
<text x="139.4" y="37.7">4</text>
<text x="139.4" y="40.2">6</text>
<text x="145.2" y="36.6">4</text>
<text x="145.2" y="39.1">6</text>
<text x="145.2" y="41.7">8</text>
<text x="229.2" y="36.6">GND</text>
<text x="231.3" y="41.7">B0</text>
<text x="247.4" y="36.6">VCC</text>
<text x="247.4" y="41.7">A</text>
<text x="40.3" y="44.2">6</text>
<text x="46.2" y="42.8">5</text>
<text x="46.2" y="45.3">6</text>
<text x="67.7" y="44.2">7</text>
<text x="67.7" y="46.7">8</text>
<text x="71.6" y="42.8">P6</text>
<text x="71.6" y="45.3">P7</text>
<text x="71.6" y="47.9">P8</text>
<text x="126.7" y="44.2">9</text>
<text x="132.5" y="42.8">7</text>
<text x="132.5" y="45.3">9</text>
<text x="138.2" y="45.3">10</text>
<text x="139.4" y="42.8">8</text>
<text x="145.2" y="44.2">10</text>
<text x="89.7" y="122.9">1A</text>
<text x="89.7" y="125.5">1B</text>
<text x="97" y="124">1A</text>
<text x="113.2" y="121.5">VCC</text>
<text x="122.4" y="120.4">VCC</text>
<text x="122.4" y="125.5">1Y</text>
<text x="213" y="125.5">1</text>
<text x="235.1" y="121.5">VCC</text>
<text x="244.3" y="120.4">16</text>
<text x="244.3" y="125.5">2</text>
<text x="89.7" y="128">2A</text>
<text x="89.7" y="130.5">2B</text>
<text x="97" y="126.6">1B</text>
<text x="97" y="129.1">2A</text>
<text x="97" y="131.7">2B</text>
<text x="115.1" y="126.6">1Y</text>
<text x="115.1" y="129.1">2Y</text>
<text x="115.1" y="131.7">3Y</text>
<text x="122.4" y="128">2Y</text>
<text x="122.4" y="130.5">3Y</text>
<text x="133.7" y="130.5">1</text>
<text x="140.7" y="130.5">3</text>
<text x="213" y="128">7</text>
<text x="213" y="130.5">9</text>
<text x="218.9" y="126.6">1A</text>
<text x="218.9" y="129.1">2A</text>
<text x="218.9" y="131.7">3A</text>
<text x="237" y="126.6">1Y</text>
<text x="237" y="131.7">2Y</text>
<text x="237.1" y="129.1">1Z</text>
<text x="244.3" y="128">3</text>
<text x="244.3" y="130.5">6</text>
<text x="89.7" y="133.1">3A</text>
<text x="89.7" y="135.6">3B</text>
<text x="97" y="134.2">3A</text>
<text x="97" y="136.7">3B</text>
<text x="115.1" y="134.2">4Y</text>
<text x="122.4" y="133.1">4Y</text>
<text x="137.4" y="135" transform="rotate(-90 137.4 135)">2</text>
<text x="211.8" y="133.1">15</text>
<text x="211.8" y="135.6">12</text>
<text x="218.9" y="134.2">4A</text>
<text x="218.9" y="136.7">G</text>
<text x="237" y="136.7">3Y</text>
<text x="237.1" y="134.2">2Z</text>
<text x="244.3" y="133.1">5</text>
<text x="244.3" y="135.6">10</text>
<text x="89.7" y="138.2">4A</text>
<text x="89.7" y="140.7">4B</text>
<text x="97" y="139.3">4A</text>
<text x="97" y="141.8">4B</text>
<text x="161.6" y="143.2">1</text>
<text x="165.4" y="138.2" transform="rotate(-90 165.4 138.2)">3</text>
<text x="213" y="138.2">4</text>
<text x="218.9" y="139.3">G</text>
<text x="237" y="141.8">4Y</text>
<text x="237.1" y="139.3">3Z</text>
<text x="244.3" y="138.2">11</text>
<text x="244.3" y="140.7">14</text>
<text x="244.3" y="143.2">13</text>
<text x="90.6" y="148.3">G</text>
<text x="90.6" y="145.8">G</text>
<text x="97" y="149.4">G</text>
<text x="97" y="146.9">G</text>
<text x="165.4" y="145.1" transform="rotate(-90 165.4 145.1)">2</text>
<text x="237.1" y="144.4">4Z</text>
<text x="112.9" y="152">GND</text>
<text x="122.4" y="150.9">GND</text>
<text x="234.8" y="152">GND</text>
<text x="244.3" y="150.9">8</text>
</g>
<g font-size="1.8" fill="#808080">
<text x="31" y="32.5">GND</text>
<text x="32.7" y="35">H3</text>
<text x="58.9" y="35">GND</text>
<text x="59.2" y="32.5">3.3V</text>
<text x="91.9" y="35">GND</text>
<text x="102.2" y="30.6" transform="rotate(-90 102.2 30.6)">1</text>
<text x="117.3" y="35">GND</text>
<text x="130.2" y="31.4">TST-105-XX-X-D</text>
<text x="151.8" y="35">EN</text>
<text x="181.6" y="33.1" transform="rotate(-90 181.6 33.1)">EN</text>
<text x="221.5" y="32.5">A_IN</text>
<text x="253.3" y="32.5">EN</text>
<text x="32.7" y="37.6">H2</text>
<text x="32.7" y="40.1">H1</text>
<text x="58.1" y="37.6">ADC1</text>
<text x="60.4" y="40.1">RX</text>
<text x="94.7" y="40.1">A</text>
<text x="94.7" y="37.6">A</text>
<text x="117.3" y="37.6">A_IN</text>
<text x="117.7" y="40.1">O_A</text>
<text x="151.8" y="40.1">O_A</text>
<text x="151.8" y="37.6">ADC2</text>
<text x="31.2" y="42.7">TMP</text>
<text x="58.1" y="45.2">ADC2</text>
<text x="58.1" y="47.7">ADC3</text>
<text x="60.6" y="42.7">TX</text>
<text x="94.7" y="42.7">B</text>
<text x="94.7" y="45.2">B</text>
<text x="94.8" y="47.7">Z</text>
<text x="117.7" y="42.7">O_B</text>
<text x="117.9" y="45.2">Z_R</text>
<text x="151.8" y="45.2">GND</text>
<text x="151.8" y="42.7">O_B</text>
<text x="211.6" y="47.7">3.3V</text>
<text x="253.3" y="42.7">ADC1</text>
<text x="94.8" y="50.3">Z</text>
<text x="41.4" y="111.2">A</text>
<text x="145.9" y="111.2">Z_R</text>
<text x="41.4" y="121.4">A</text>
<text x="128.9" y="129">H2</text>
<text x="128.9" y="126.5">H1</text>
<text x="205.4" y="131.5">H2</text>
<text x="205.4" y="134.1">H1</text>
<text x="253.3" y="136.6">O_B</text>
<text x="26.1" y="139.2">B</text>
<text x="138.4" y="142.1" transform="rotate(-90 138.4 142.1)">H3</text>
<text x="168.3" y="140.4">Q2</text>
<text x="253.3" y="141.7">O_A</text>
<text x="253.3" y="139.2">O_B</text>
<text x="26.1" y="149.3">B</text>
<text x="153.5" y="144.2">Z_R</text>
<text x="253.3" y="144.2">O_A</text>
<text x="46.6" y="164.5">Z</text>
<text x="46.6" y="174.7">Z</text>
</g>
<text font-size="1.8" fill="#c90d0c" x="234.3" y="47.1">WAS3157B</text>
</svg>
